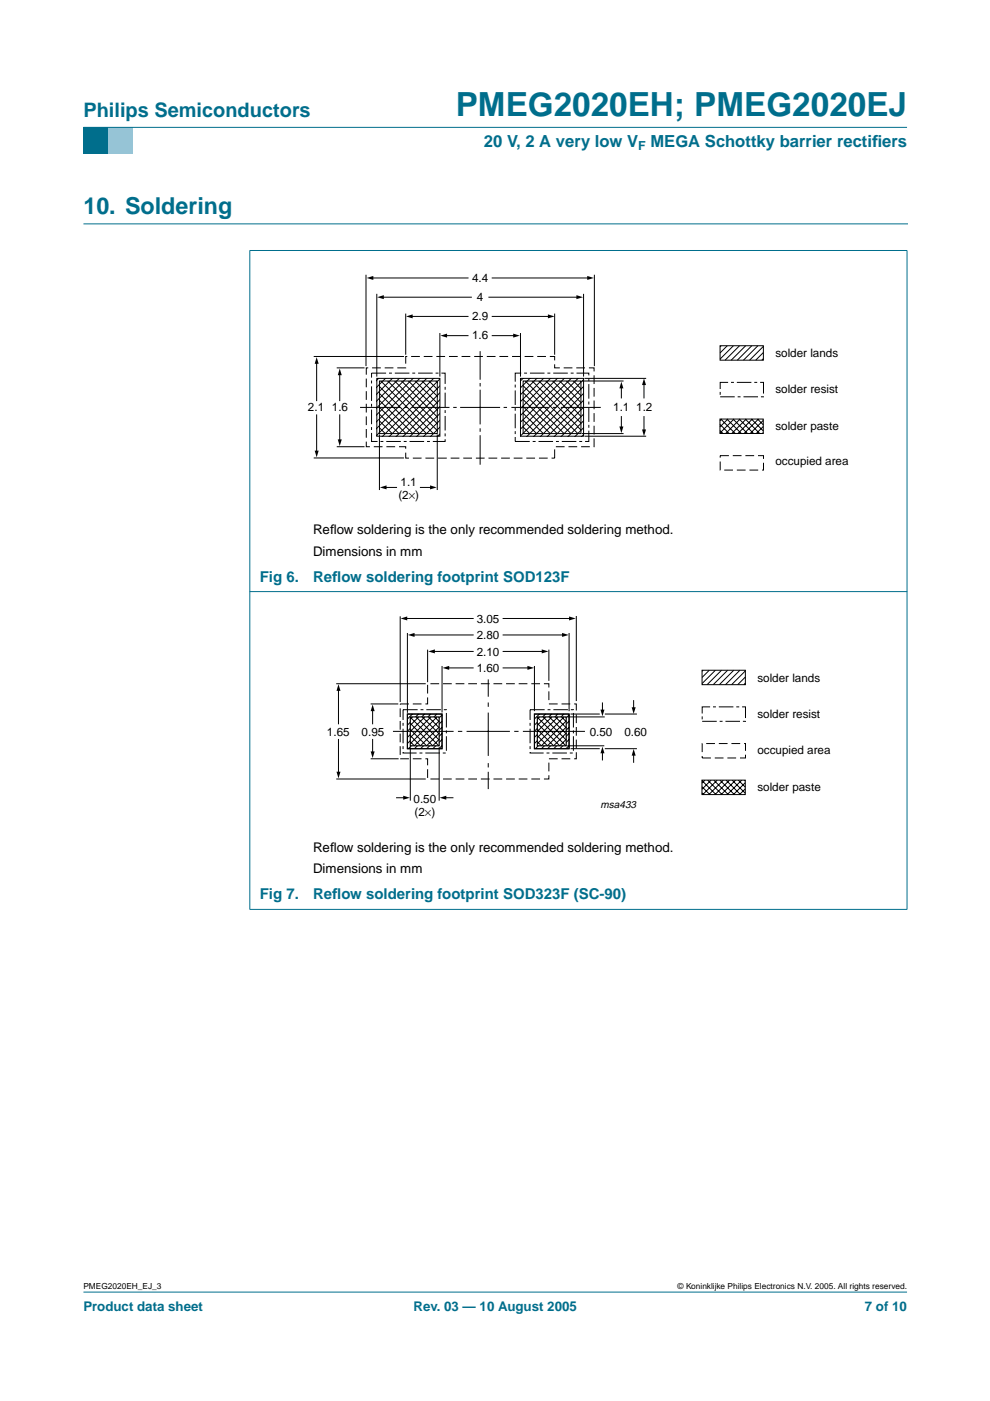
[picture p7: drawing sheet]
<svg xmlns="http://www.w3.org/2000/svg" width="210mm" height="297mm" viewBox="0 0 210 297" stroke-linecap="round" stroke-linejoin="round" font-family="sans-serif">
<path d="M17.7 273.9h174.6z" fill="#006e8c" stroke="#006e8c" stroke-width=".21"/>
<path d="M17.7 27h5.3v5.6h-5.3z" fill-rule="evenodd" fill="#006e8c"/>
<path d="M23 27h5.3v5.6h-5.3z" fill-rule="evenodd" fill="#96c4d6"/>
<g fill="#006e8c" stroke="#006e8c" stroke-width=".21">
<path d="M17.7 27h174.6z"/>
<path d="M53 53.2v139.6z"/>
<path d="M192.3 53.2v139.6z"/>
<path d="M52.9 53.1h139.5z"/>
<path d="M52.9 125.4h139.5z"/>
<path d="M52.9 192.8h139.5z"/>
</g>
<path d="M17.7 47.5h174.7" fill="none" stroke="#006e8c" stroke-width=".21"/>
<g fill="none" stroke="#000" stroke-width=".21">
<path d="M77.6 58.3v19.3M78.9 58.9h20.3M104.4 58.9h20.5M126 58.3v19.3M66.5 75.6h19.1M67.1 76.9v8M71.4 78h5.9M72 79.3v5.6M79.9 62.3v17.6M81.1 63h18.8M86 66.5v8.7M87.2 67.1h12"/>
<path d="M93.3 70.6v9.3M94.5 71.2h4.7M101.8 74.5v6M103.7 63h18.8M104.4 71.2h4.7M104.4 67.1h12.1M110.4 70.6v9.3M117.6 66.5v8.7M123.7 62.3v17.6M152.7 73.3h9.2v3.1h-9.2zM152.9 73.3l-.2 .2M154.2 73.3l-1.5 1.5"/>
<path d="M155.5 73.3l-2.8 2.8M156.8 73.3l-3.1 3.1M158.1 73.3l-3.1 3.1M159.4 73.3l-3.1 3.1M160.7 73.3l-3.1 3.1M161.9 76l-.4 .4M161.9 74.7l-1.7 1.7M161.9 73.4l-3 3M66.5 97.1h19.1M67.1 88v7.8M71.4 94.7h5.9M72 88v5.4"/>
<path d="M76.3 86.4h8.5M79.9 80.2h13.4v12.3h-13.4zM80.4 80.2l-.6 .4M80.4 90.6l1.3 1.4M80.4 89.2l2.8 2.8M80.4 87.8l4.3 4.2M80.4 84.8l7.1 7.2M80.4 81.9l10.1 10.1M80.4 83.4l5.7 5.6M80.4 86.3l2.8 2.7M80.4 92.1v11.8M80.5 80.8h12.2v11.1h-12.2z"/>
<path d="M80.7 80.7l11.2 11.3M81.7 89l-1.9 1.8M81.7 80.3l-1.9 1.8M81.8 80.2l-.1 .1M82.2 80.7l5.3 5.4-2.9 2.9M83.2 89l2.9 3M83.2 80.3l-3.4 3.3M83.3 80.2l-.1 .1M83.6 80.7l9.2 9.2M84.6 89l-3.5 3.5M84.7 80.2l-4.9 4.8M85.1 80.7l2.4 2.5-5.8 5.8"/>
<path d="M85.7 86.4h.8M86.1 89l1.4 1.5-2 2M86.1 80.3l-6.3 6.2M86.2 80.2l-.1 .1M86.6 80.7l.9 1M87.4 86.4h7.9M87.5 81.7l5.3 5.3M87.6 80.2l-7.8 7.8M88 80.7l4.8 4.8M89 89l-1.5 1.5 1.5 1.5M89.1 80.2l-9.3 9.2M89.4 80.7l3.4 3.4"/>
<path d="M90.4 89l2.4 2.3M90.4 80.3l-2.9 2.9 5.3 5.2M90.6 80.2l-.2 .1M90.9 80.7l1.9 1.9M91.9 89l-3.5 3.5M92 80.2l-12.2 12.1M92.4 80.7l.4 .4M92.7 92.1v11.8M93.3 80.3l-5.8 5.8 2.9 2.9M93.3 83.2l-9.3 9.3M93.3 81.8l-10.7 10.7M93.3 84.7l-4.3 4.3"/>
<path d="M93.3 86.2l-6.4 6.3M93.3 92l-.5 .5M93.3 90.5l-2 2M93.3 89l-3.5 3.5M93.3 87.6l-1.4 1.4M96.1 86.4h.7M97.6 86.4h8.4M101.8 81.2v.7M101.8 82.6v7.4M101.8 90.8v.7M101.8 92.3v6.2M106.8 86.4h.7"/>
<path d="M108.4 86.4h7.9M110.4 80.2h13.3v12.3h-13.3zM110.9 89l-.6 .6M110.9 91.9v.1M110.9 90.5l1.5 1.5M110.9 89l2.9 2.9M110.9 87.6l4.3 4.4M110.9 86.1l5.8 5.9M110.9 84.7l2.9 2.9M110.9 83.2l8.7 8.8M110.9 81.7l2.9 3M110.9 80.8h12.3v11.1h-12.3z"/>
<path d="M111 80.2l-.7 .6M111.3 80.7l2.5 2.5-3.5 3.5M112.3 80.3l-2 2M112.4 80.2l-.1 .1M112.8 80.7l1 1M113.7 91.9l.1 .1M113.7 81.7l7.4 7.3 1.4-1.4M113.7 84.7l4.4 4.3 4.4-4.3M113.7 90.5l1.5-1.5 3 3M113.8 90.5l-2.1 2M113.8 86.1l-2.9 2.9M113.9 80.2l-3.6 3.5"/>
<path d="M114.2 80.7l9 9M115.3 80.2l-5 5M115.7 80.7l7.5 7.6M116.7 80.3l-3 2.9 8.8 8.8M116.8 80.2l-.1 .1M117.1 80.7l5.4 5.4M117.3 86.4h.7M117.5 92.5l3.6-3.5 1.4 1.5-2 2M118.3 80.2l-8 7.9M118.6 80.7l4.6 4.7M118.9 86.4h8.5M119.6 80.3l-5.9 5.8"/>
<path d="M119.7 80.2l-.1 .1M120.1 80.7l2.4 2.5M121.1 92l-3-3-3.5 3.5M121.2 80.2l-10.9 10.8M121.5 80.7l1 1-7.3 7.3-1.5-1.4M122.5 83.2l.7 .7M122.5 86.1l.7 .8M122.5 91.9l-.6 .6M122.6 80.2l-12.3 12.3M123 80.7l.2 .3M123.4 80.8h8.8M123.4 91.9h8.8"/>
<path d="M123.8 89.2l-1.3 1.3 .7 .7M123.8 80.4l-1.3 1.3 .7 .8M123.8 81.9l-10.6 10.6M123.8 87.8l-4.8 4.7M123.8 86.3l-1.3 1.3M123.8 84.8l-7.7 7.7M123.8 83.4l-1.3 1.3M123.8 92.1l-.4 .4M123.8 90.6l-1.3 1.3M123.9 80.2h13.1M123.9 92.5h13.1M131.7 82.1v2.3"/>
<path d="M131.7 88.3v2.4M136.5 81.4v3M136.5 88.3v3M152.6 88.8h9.2v3.1h-9.2zM152.6 90l2 1.9M152.6 91.3l.7 .6M152.8 88.8l3.1 3.1M153 88.8l-.4 .4M154.1 88.8l3.1 3.1M154.3 88.8l-1.7 1.7M155.4 88.8l3.1 3.1M155.6 88.8l-3 3"/>
<path d="M156.7 88.8l3.1 3.1M156.9 88.8l-3 3.1M158 88.8l3.1 3.1M158.2 88.8l-3 3.1M159.3 88.8l2.5 2.6M159.5 88.8l-3 3.1M160.6 88.8l1.2 1.3M160.8 88.8l-3 3.1M161.8 91.7l-.2 .2M161.8 90.4l-1.4 1.5M161.8 89.1l-2.7 2.8M81.7 103.3h2.4"/>
<path d="M89.1 103.3h2.4M86.1 131.1h14.2M86.4 134.2v16.9M87.6 134.6h12.7M90.7 137.7v6.9M91.9 138.1h8.4M106.7 138.1h8.4M106.7 134.6h12.8M106.7 131.1h14.2M116.4 137.7v6.7M122.2 130.6v18M71.3 145h19"/>
<path d="M71.8 146.2v7.3M71.8 156.8v7.1M79 150.5v3M79 156.8v2.8M86.4 151.4h7.3v7.3h-7.3zM87 158.4v11.4M87.4 151.4l-1 1M88.7 151.4l-2.3 2.3M90 151.4l-3.6 3.6M91.3 151.4l-4.9 4.9M92.6 151.4l-6.2 6.2M93.1 158.4v11.4"/>
<path d="M93.7 141.2v9.9M93.7 158.1l-.6 .6M93.7 156.8l-1.9 1.9M93.7 155.5l-3.2 3.2M93.7 154.2l-4.5 4.5M93.7 152.9l-5.8 5.8M93.7 151.6l-7.1 7.1M95 141.6h5.3M97.1 155.1h.9M98.9 155.1h9.2M103.5 144v3.7M103.5 148.9v1"/>
<path d="M103.5 151.1v9.2M106.7 141.6h5.4M109 155.1h.9M113.3 141.2v9.6M120.3 158.1h7.8M120.4 152h7.8M127.7 149v1.7M127.7 159.4v1.7M128.2 151.4h6.8M128.2 158.7h6.8M134.3 148.5v1.7M134.3 159.9v1.7"/>
<path d="M84.1 169.1h1.7M94.3 169.1h1.7M103.5 161.8v.9M103.5 163.6v3.7"/>
</g>
<g fill="#000">
<path d="M77.7 58.9l1.5-.4v.9zM124.5 58.5l1.4 .4-1.4 .5zM67.1 75.7l.5 1.4h-.9zM72 78.1l.5 1.4h-.9zM80 63l1.4-.4v.8zM86.1 67.1l1.4-.4v.8zM93.4 71.2l1.4-.5v.9zM108.8 70.7l1.4 .5-1.4 .4zM116.2 66.7l1.4 .4-1.4 .4zM122.2 62.6l1.4 .4-1.4 .4zM66.7 95.5h.9l-.5 1.5zM71.6 93.2h.9l-.5 1.4z"/>
<path d="M131.7 80.9l.5 1.4h-.9zM131.3 90.4h.9l-.5 1.4zM136.5 80.2l.5 1.4h-.9zM136.1 91.1h.9l-.5 1.4zM80.5 103.3l1.5-.4v.9zM91.2 102.9l1.4 .4-1.4 .5zM84.9 131.1l1.4-.4v.8zM86.5 134.6l1.4-.4v.8zM90.8 138.1l1.4-.4v.8zM114.9 137.7l1.4 .4-1.4 .4zM119.2 134.2l1.4 .4-1.4 .4zM120.7 130.7l1.4 .4-1.4 .4z"/>
<path d="M71.8 145.1l.4 1.4h-.9zM79 149.4l.4 1.4h-.8zM78.6 159.3h.8l-.4 1.4zM93.8 141.6l1.4-.4v.8zM111.8 141.2l1.4 .4-1.4 .4zM127.7 158.3l.5 1.4h-.9zM127.3 150.5h.9l-.5 1.4zM133.9 150h.9l-.5 1.4zM71.3 163.6h.9l-.4 1.4zM85.5 168.7l1.4 .4-1.4 .5zM93.2 169.1l1.4-.4v.9zM134.3 158.8l.5 1.4h-.9z"/>
</g>
<path d="M78.8 79.1h15.6v14.5h-15.6zM109.2 79.1h15.6v14.5h-15.6zM152.7 81.1h9.2v3h-9.2zM85.5 150.5h9.1v9.2h-9.1zM112.4 150.5h9.2v9.2h-9.2z" fill="none" stroke="#000" stroke-width=".21" stroke-dasharray="3.1 .6 .6 .6" stroke-linecap="butt"/>
<path d="M77.7 78h8.3v-2.4h31.6v2.4h8.4v16.7h-8.4v2.4h-31.6v-2.4h-8.3zM152.7 96.6h9.2v3.1h-9.2zM84.8 149.2h5.9v-4.2h25.7v4.2h5.8v11.7h-5.8v4.3h-25.7v-4.3h-5.9z" fill="none" stroke="#000" stroke-width=".21" stroke-dasharray="1.9 .8" stroke-linecap="butt"/>
<path d="M86.4 151.4h7.3v7.3h-7.3z" fill="none" stroke="#000" stroke-width=".25"/>
<path d="M87 152h6.1v6.1h-6.1z" fill="#fff" stroke="#000" stroke-width=".25"/>
<g fill="none" stroke="#000" stroke-width=".21">
<path d="M87 152.1l6 6 .1-.1M87 153.4l4.7 4.7 1.4-1.4M87 154.7l3.4 3.4 2.7-2.6M87.5 152l-.5 .5M88.2 152l4.9 4.9M88.8 152l-1.8 1.8M89.5 152l3.6 3.6M90.1 152l-3.1 3.1M90.8 152l2.3 2.3M91.4 152l-4.4 4.4M92.1 152l1 1M92.7 152l-5.7 5.7"/>
<path d="M93.1 154.2l-4 3.9-2.1-2.1M93.1 152.9l-5.3 5.2-.8-.8M113.3 151.4h7.4v7.3h-7.4zM114.4 151.4l-1.1 1M115.7 151.4l-2.4 2.3M117 151.4l-3.7 3.6M118.3 151.4l-5 4.9M119.6 151.4l-6.3 6.2M120.7 158.1l-.7 .6M120.7 156.8l-2 1.9M120.7 155.5l-3.3 3.2M120.7 154.2l-4.6 4.5"/>
<path d="M120.7 152.9l-5.9 5.8M120.7 151.6l-7.2 7.1"/>
</g>
<path d="M113.3 151.4h7.4v7.3h-7.4z" fill="none" stroke="#000" stroke-width=".25"/>
<path d="M113.9 152h6.1v6.1h-6.1z" fill="#fff" stroke="#000" stroke-width=".25"/>
<g fill="none" stroke="#000" stroke-width=".21">
<path d="M84.8 130.7v18.1M120.7 134.2v16.6M78.6 149.2h5.8M83.3 155.1h12.9M110.9 155.1h13.1M113.9 153.4l4.8 4.7 1.3-1.4M113.9 152.1l6.1 6M113.9 154.7l3.5 3.4M113.9 157.3l.9 .8M114.4 152l-.5 .5M115.2 152l4.8 4.9M115.7 152l-1.8 1.8"/>
<path d="M116.5 152l3.5 3.6M117 152l-3.1 3.1M117.8 152l2.2 2.3M118.3 152l-4.4 4.4M119.1 152l.9 1M119.6 152l-5.7 5.7M120 158v.1M120 155.5l-2.6 2.6M120 154.2l-3.9 3.9-2.2-2.1M120 152.9l-5.2 5.2M121 151.4h6.2M121 158.7h6.2"/>
<path d="M148.9 142.1h9.1v3.1h-9.1zM149.1 142.1l-.2 .2M150.4 142.1l-1.5 1.5M151.7 142.1l-2.8 2.8M153 142.1l-3.1 3.1M154.3 142.1l-3.1 3.1M155.6 142.1l-3.1 3.1M156.9 142.1l-3.1 3.1M158 144.8l-.3 .4M158 143.5l-1.6 1.7M158 142.2l-2.9 3M71.3 165.2h19"/>
<path d="M78.6 160.9h5.9M148.8 165.4h9.2v3.1h-9.2zM148.8 165.5l3 3M148.8 166.8l1.7 1.7M148.8 168.1l.4 .4M149.5 165.4l-.7 .6M150 165.4l3.1 3.1M150.8 165.4l-2 1.9M151.3 165.4l3.1 3.1M152.1 165.4l-3.1 3.1M152.6 165.4l3.1 3.1M153.4 165.4l-3.1 3.1"/>
<path d="M153.9 165.4l3.1 3.1M154.7 165.4l-3.1 3.1M155.2 165.4l2.8 2.8M156 165.4l-3.1 3.1M156.5 165.4l1.5 1.5M157.3 165.4l-3.1 3.1M157.8 165.4l.2 .2M158 167.3l-1.2 1.2M158 166l-2.5 2.5"/>
</g>
<path d="M148.9 149.9h9.2v3h-9.2z" fill="none" stroke="#000" stroke-width=".21" stroke-dasharray="3.1 .6 .6 .6" stroke-linecap="butt"/>
<path d="M148.9 157.6h9.2v3.1h-9.2z" fill="none" stroke="#000" stroke-width=".21" stroke-dasharray="1.9 .8" stroke-linecap="butt"/>
<text font-size="7.1" fill="#006e8c" x="96.6" y="24.7">PMEG2020EH; PMEG2020EJ</text>
<text font-size="4.9" fill="#006e8c" x="17.7" y="45.5">10. Soldering</text>
<text font-size="4.2" fill="#006e8c" x="17.7" y="24.9">Philips Semiconductors</text>
<g font-size="3.5" fill="#006e8c">
<text x="102.6" y="31.1">20 V, 2 A very low V</text>
<text x="137.9" y="31.1">MEGA Schottky barrier rectif</text>
<text x="184.9" y="31.1">iers</text>
</g>
<g font-size="3.2" fill="#006e8c">
<text x="55.1" y="123.3">Fig 6.</text>
<text x="66.4" y="123.3">Ref</text>
<text x="70.4" y="123.3">low soldering footprint SOD123F</text>
<text x="55.1" y="190.7">Fig 7.</text>
<text x="66.4" y="190.7">Ref</text>
<text x="70.4" y="190.7">low soldering footprint SOD323F (SC-90)</text>
</g>
<g font-size="2.8">
<text x="66.4" y="113.2">Ref</text>
<text x="70" y="113.2">low soldering is the only recommended soldering method.</text>
<text x="66.4" y="117.8">Dimensions in mm</text>
<text x="66.4" y="180.6">Ref</text>
<text x="66.4" y="185.2">Dimensions in mm</text>
<text x="70" y="180.6">low soldering is the only recommended soldering method.</text>
</g>
<g font-size="2.8" fill="#006e8c">
<text x="17.7" y="278">Product data sheet</text>
<text x="87.7" y="278">Rev. 03 — 10 August 2005</text>
<text x="183.4" y="278">7 of 10</text>
</g>
<text font-size="2.6" fill="#006e8c" x="135.3" y="31.8">F</text>
<g font-size="2.5">
<text x="100.1" y="59.7">4.4</text>
<text x="101.1" y="63.8">4</text>
<text x="100.1" y="71.9">1.6</text>
<text x="100.1" y="67.8">2.9</text>
<text x="164.4" y="75.7">solder lands</text>
<text x="164.4" y="83.4">solder resist</text>
<text x="65.3" y="87.2">2.1</text>
<text x="70.4" y="87.2">1.6</text>
<text x="130" y="87.2">1.1 1.2</text>
<text x="164.4" y="91.1">solder paste</text>
<text x="164.4" y="98.5">occupied area</text>
<text x="84.5" y="105.7">(2×)</text>
<text x="84.9" y="102.9">1.1</text>
<text x="101.1" y="132">3.05</text>
<text x="101.1" y="135.5">2.80</text>
<text x="101.1" y="139">2.10</text>
<text x="101.1" y="142.5">1.60</text>
<text x="160.6" y="144.5">solder lands</text>
<text x="160.6" y="152.2">solder resist</text>
<text x="69.3" y="156">1.65</text>
<text x="76.7" y="156">0.95</text>
<text x="125.1" y="156">0.50</text>
<text x="132.4" y="156">0.60</text>
<text x="160.6" y="159.9">occupied area</text>
<text x="160.6" y="167.7">solder paste</text>
<text x="87.7" y="170.3">0.50</text>
<text x="87.9" y="173.1">(2×)</text>
</g>
<text font-size="2.2" x="127.3" y="171.4">msa433</text>
<g font-size="1.8">
<text x="17.7" y="273.4">PMEG2020EH_EJ_3</text>
<text x="143.7" y="273.4">© Koninklijke Philips Electronics N.V. 2005. All rights reserved.</text>
</g>
</svg>
